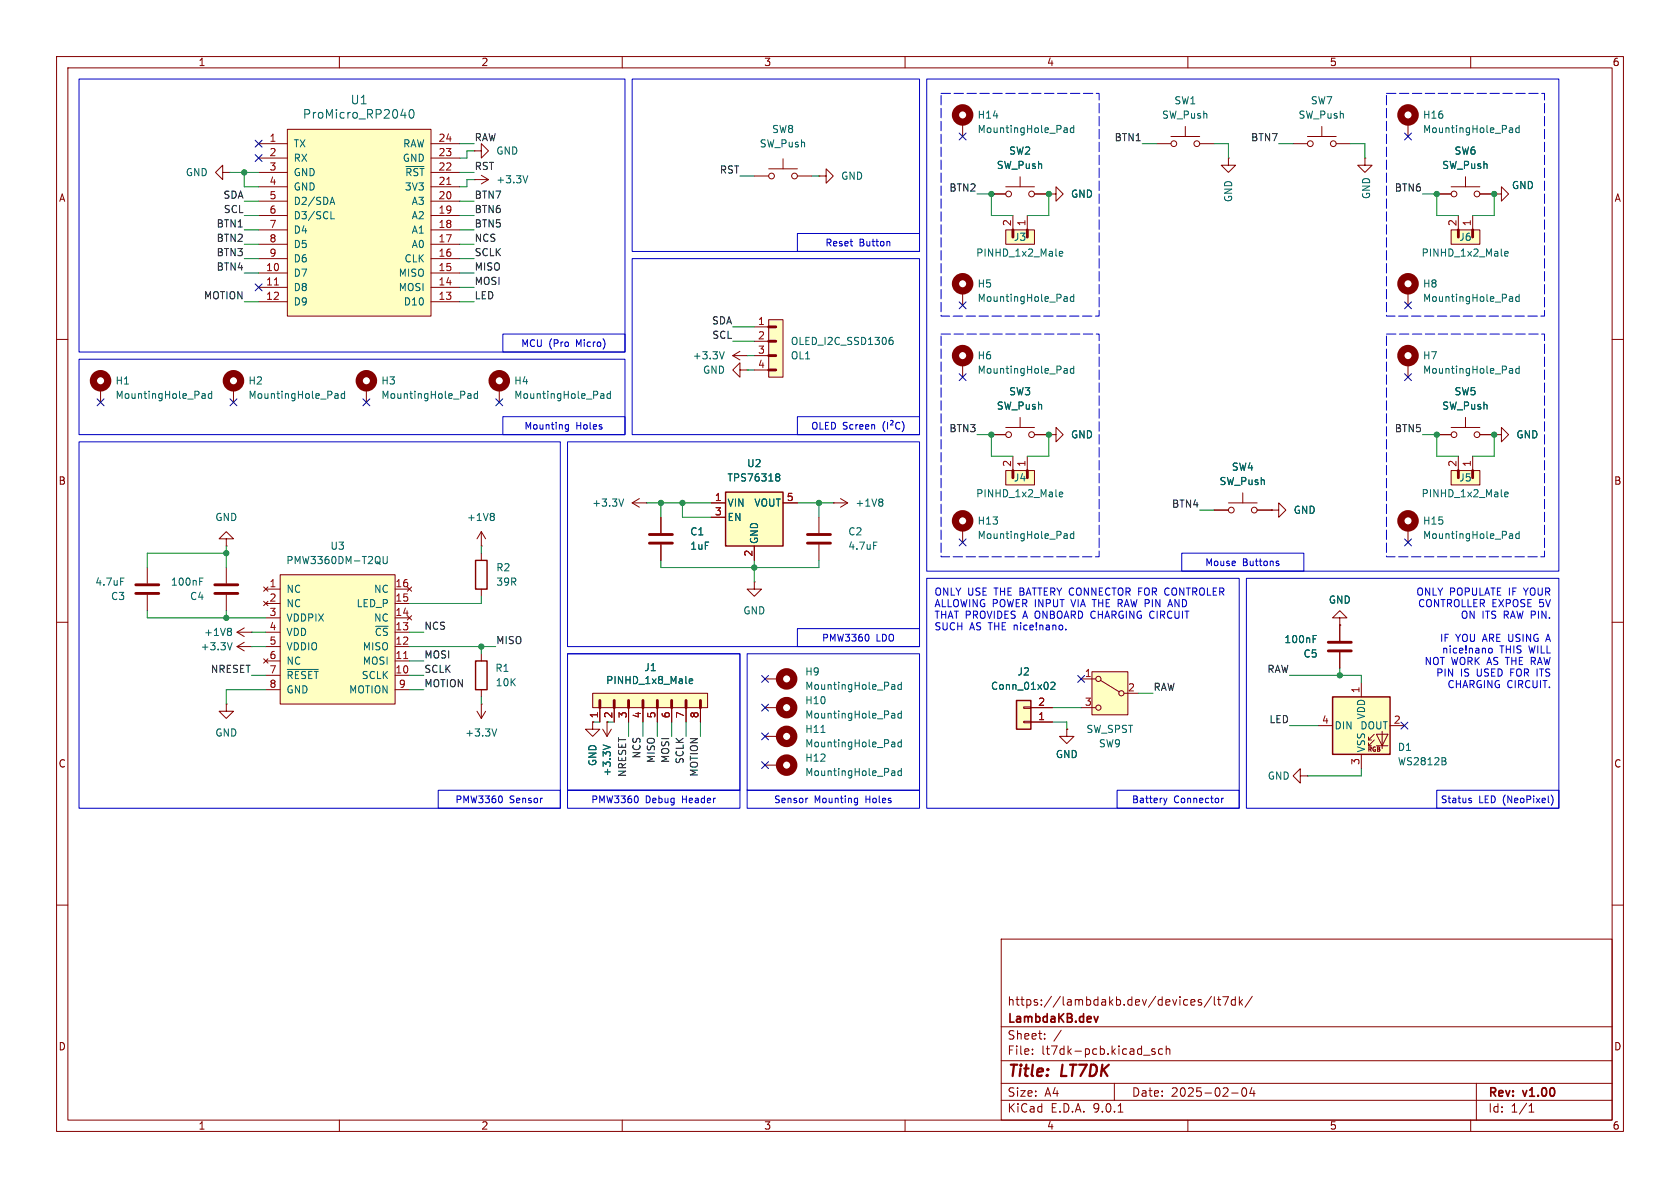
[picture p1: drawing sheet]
<svg xmlns="http://www.w3.org/2000/svg" width="297mm" height="210mm" viewBox="0 0 297 210" stroke-linecap="round" stroke-linejoin="round" font-family="sans-serif">
<g fill="none" stroke="#840000" stroke-width=".18">
<path d="M10 10h277v190h-277zM12 12h273v186h-273zM60 10v2M110 10v2M160 10v2M210 10v2M260 10v2M170.2 51.4v2.6M10 60h2M17.8 68.6v2.5M41.3 68.6v2.5M64.8 68.6v2.5"/>
<path d="M285 60h2M116.8 91.4v2.8M116.8 96.3v2.8M10 110h2M285 110h2M10 160h2M177 166h108v32h-108zM212.4 176.8l-.4-.1-.2 .2 .1 .2 .5 .2v.3h-.6M214.2 176.1l-1.3 2M214.7 176.2v1.3l.2 .2M215.2 176.7h.6M215.5 176.2v1.3l.3 .2"/>
<path d="M216.2 176.2h1l-.7 1.5M218.4 176.8l-.4-.1-.3 .3v.4l.1 .2h.6M218.4 176.2v1.5M219.1 176.2v1.5M219.2 177.1l.5 .6M219.7 176.7l-.6 .6M221.4 176.1l-1.3 2M285 160h2M60 198v2M110 198v2M160 198v2M177 194.5h108"/>
<path d="M177 191.5h108M177 187.5h108M177 181.5h108M182.5 186.3v.1M182.5 185.5v.1M184.7 183.6v.1M184.7 182.8v.1M187.6 182.1l-1.3 2M197 191.5v3M197.7 196.6h.8M202.2 186.5h1.1M204.2 185.5l-.4-.1-.2 .2 .1 .2 .5 .2v.3h-.6"/>
<path d="M205.5 185.5l-.4-.1-.3 .3v.4l.2 .2h.5M206.2 185.5l.2-.1 .3 .1 .1 .9M206.2 184.9v1.5M210 198v2M217.7 193.2h1.2M219.7 192.4l.2-.1a.81 .81 0 0 1 .6 .6 .81 .81 0 0 1-.3 .8l-.2 .1a.81 .81 0 0 1-.3-1.4zM221.3 192.2l-.3 1.1h.9M221.7 192.8v1M260 198v2M261 191.5v6.5M270.3 196.6h.9M270.3 195.5l.4-.4v1.5"/>
</g>
<path d="M194.1 179.7l-.3 1" fill="none" stroke="#840000" stroke-width=".3"/>
<path d="M114.8 96h4.1M114.8 94.5h4.1" fill="none" stroke="#840000" stroke-width=".51"/>
<g fill="none" stroke="#840000" stroke-width="1.3">
<circle cx="170.2" cy="50.2" r="1.27"/>
<circle cx="17.8" cy="67.3" r="1.27"/>
<circle cx="41.3" cy="67.3" r="1.27"/>
<circle cx="64.8" cy="67.3" r="1.27"/>
</g>
<g fill="none" stroke="#006464" stroke-width=".18">
<path d="M188.3 52.4l.3 .1 .1 .8M188.7 53.2l-.4 .1M188.7 52.7l-.4 .1M189.8 52.5l-.3-.1-.3 .3 .1 .5h.5M189.8 52v1.3M35.9 69.6h.3l.1 .8M36.3 70.4h-.4M36.3 69.9h-.4M37.4 69.6h-.3l-.3 .2 .1 .6h.5M37.4 69.2v1.2M59.3 69.6h.4l.1 .8M59.8 70.4h-.5"/>
<path d="M59.8 69.9h-.5M60.9 69.6h-.3l-.3 .2 .1 .6h.5M60.9 69.2v1.2M82.8 69.6h.4l.1 .8M83.3 70.4h-.5M83.3 69.9h-.5M84.4 69.6h-.3l-.3 .2 .1 .6h.5M84.4 69.2v1.2"/>
</g>
<path d="M177.8 40.6h5.1v2.6h-5.1z" fill="#ffffc2"/>
<g fill="none" stroke="#840000" stroke-width=".18">
<path d="M39.4 30.5v-1.3l-1.3 1.3 1.3 1.3v-1.3h1.2M40.6 30.5h.1M170.2 21.6v2.5M175.3 34.3h2.5M177.8 33h5.1M179.1 38.1v2.5M180.3 31.2v1.8M181.6 38.1v2.5M182.9 34.3h2.5M185.4 34.3h1.3v-1.3l1.3 1.3-1.3 1.3v-1.3M185.4 34.3h.1M177.8 40.6h5.1v2.6h-5.1z"/>
<path d="M88.3 68.6v2.5M170.2 64.1v2.6M175.3 76.8h2.5M177.8 75.6h5.1M180.3 73.8v1.8M182.9 76.8h2.5M185.4 76.8h1.3v-1.2l1.3 1.2-1.3 1.3v-1.3M185.4 76.8h.1M85.1 96.5h.1M85.1 94l-.8 1.3M85.1 94l.8 1.3M85.1 94v2.5"/>
<path d="M111.8 88.9l1.2 .8M111.8 88.9h2.5M113 88.1l-1.2 .8M114.3 88.9h.1M133.3 102.9v1.2h1.3l-1.3 1.3-1.2-1.3h1.2M133.3 102.9h.1"/>
<circle cx="178.3" cy="34.3" r=".51"/>
<circle cx="182.4" cy="34.3" r=".51"/>
<circle cx="178.3" cy="76.8" r=".51"/>
<circle cx="182.4" cy="76.8" r=".51"/>
</g>
<path d="M179.1 40.6v1.3M181.6 40.6v1.3" fill="none" stroke="#840000" stroke-width=".3"/>
<path d="M179.1 40.6v1.3M181.6 40.6v1.3" fill="none" stroke="#840000" stroke-width=".5"/>
<g fill="none" stroke="#006464" stroke-width=".18">
<path d="M188.3 22.6h.2l.2 .2v.6M188.7 23.4h-.4M188.7 22.9l-.4 .1M189.8 22.7l-.3-.1-.3 .2 .1 .6h.5M189.8 22.2v1.2M187.3 44.9l.6-.2-.1-.2-.3-.1-.2 .2v.6h.5M106.3 69.6h.4l.1 .8M106.8 70.4h-.5M106.8 69.9h-.5M107.9 69.6h-.4l-.2 .2 .1 .6h.5M107.9 69.2v1.2M188.3 65.1l.3 .1 .1 .8"/>
<path d="M188.7 65.9l-.4 .1M188.7 65.4l-.4 .1M189.8 64.7v1.3M189.8 65.2l-.3-.1-.3 .3 .1 .5h.5M87.1 90.7l.3 .3-.3 .3 .3 .2v.3l-.3 .2M110.3 88.2l-.5 1.3"/>
</g>
<g fill="none" stroke="#840000" stroke-width="1.3">
<circle cx="170.2" cy="20.3" r="1.27"/>
<circle cx="88.3" cy="67.3" r="1.27"/>
<circle cx="170.2" cy="62.9" r="1.27"/>
</g>
<path d="M50.8 22.9h25.4v33h-25.4z" fill="#ffffc2"/>
<g fill="none" stroke="#840000" stroke-width=".18">
<path d="M45.7 25.4h5.1M45.7 27.9h5.1M45.7 30.5h5.1M45.7 33h5.1M45.7 35.6h5.1M45.7 38.1h5.1M50.8 22.9h25.4v33h-25.4zM76.2 25.4h5.1M76.2 27.9h5.1M76.2 30.5h5.1M76.2 33h5.1M76.2 35.6h5.1"/>
<path d="M76.2 38.1h5.1M83.8 31.8h.1M83.8 26.7h1.3v-1.3l1.3 1.3-1.3 1.2v-1.2M83.8 26.7h.1M83.8 31.8h2.6M85.1 31l1.3 .8M86.4 31.8l-1.3 .7M45.7 40.6h5.1M45.7 43.2h5.1M45.7 45.7h5.1M45.7 48.3h5.1M45.7 50.8h5.1"/>
<path d="M45.7 53.3h5.1M76.2 40.6h5.1M76.2 43.2h5.1M76.2 45.7h5.1M76.2 48.3h5.1M76.2 50.8h5.1M76.2 53.3h5.1M129.5 62.9l1.3 .7M129.5 62.9h2.6M130.8 62.1l-1.3 .8M132.1 62.9h.1M85.1 97.8v1.3"/>
<path d="M85.1 104.1v1.3M135.3 135.3h2.5"/>
</g>
<g fill="none" stroke="#006464" stroke-width=".18">
<path d="M71.6 19.9v1M72.5 19.4h.2a.83 .83 0 0 1 .6 .6 .83 .83 0 0 1-.3 .8l-.2 .1a.83 .83 0 0 1-.6-.6 .83 .83 0 0 1 .3-.9zM58.4 35.8h.7M58.5 38.7h.6M58.7 34.9l.5 1.2M70.9 20.4h.9M71.8 29.4h3.2M93.3 31.1l-.4 1.2M128 62.2l-.4 1.2M157.8 136.3h.3l.1 .8M158.2 137l-.4 .1M158.2 136.6h-.4"/>
<path d="M159.3 136.3h-.3l-.3 .2 .2 .5h.4M159.3 135.8v1.3"/>
</g>
<path d="M79 32.6h.7M48.5 50.4h.7" fill="none" stroke="#a90000" stroke-width=".18"/>
<path d="M84.1 99.1h2v5h-2z" fill="none" stroke="#840000" stroke-width=".25"/>
<circle cx="139.1" cy="135.3" r="1.27" fill="none" stroke="#840000" stroke-width="1.3"/>
<path d="M135.9 56.5h2.5v10.2h-2.5z" fill="#ffffc2"/>
<path d="M217.2 27.9v1.3h1.2l-1.2 1.3-1.3-1.3h1.3M217.2 27.9h.1M133.3 57.8h2.6M135.9 56.5h2.5v10.2h-2.5zM133.3 60.3h2.6M133.3 62.9h2.6M133.3 65.4h2.6" fill="none" stroke="#840000" stroke-width=".18"/>
<path d="M135.9 57.8h1.3M135.9 60.3h1.3M135.9 62.9h1.3M135.9 65.4h1.3" fill="none" stroke="#840000" stroke-width=".3"/>
<path d="M135.9 57.8h1.3M135.9 60.3h1.3M135.9 62.9h1.3M135.9 65.4h1.3" fill="none" stroke="#840000" stroke-width=".5"/>
<path d="M157.8 59.6l-.5 .2M157.3 60.2l.4-.1 .2 .3-.1 .4h-.5" fill="none" stroke="#006464" stroke-width=".18"/>
<path d="M179.7 123.8h2.5v5.1h-2.5z" fill="#ffffc2"/>
<path d="M179.7 123.8h2.5v5.1h-2.5z" fill="none" stroke="#840000" stroke-width=".25"/>
<path d="M181 127.5h1.2v.3h-1.2zM181 125h1.2v.2h-1.2zM182.2 127.6h3.9M182.2 125.1h3.9" fill="none" stroke="#840000" stroke-width=".18"/>
<path d="M185.8 120.7l.5-.1 .2 .4-.8 .9h.8" fill="none" stroke="#006464" stroke-width=".18"/>
<path d="M193 118.7h6.4v7.7h-6.4z" fill="#ffffc2"/>
<g fill="none" stroke="#840000" stroke-width=".18">
<path d="M204.5 25.4h2.5M207 24.1h5.1M209.5 22.4v1.7M212.1 25.4h2.5M228.6 25.4h2.5M231.1 24.1h5.1M233.7 22.4v1.7M236.2 25.4h2.6M170.2 93.3v2.6M193 118.7h6.4v7.7h-6.4zM188.6 128.9v1.3h1.3l-1.3 1.2-1.3-1.2h1.3M188.6 128.9h.1"/>
<path d="M191.1 120h2.6M191.1 125.1h2.6M194.6 120.3l3.3 2M198.8 122.6h2.5"/>
<circle cx="207.5" cy="25.4" r=".51"/>
<circle cx="211.6" cy="25.4" r=".51"/>
<circle cx="231.6" cy="25.4" r=".51"/>
<circle cx="235.7" cy="25.4" r=".51"/>
<circle cx="194.2" cy="125.1" r=".46"/>
<circle cx="194.2" cy="120" r=".46"/>
<circle cx="198.2" cy="122.6" r=".46"/>
</g>
<circle cx="170.2" cy="92.1" r="1.27" fill="none" stroke="#840000" stroke-width="1.3"/>
<path d="M188.3 94.3l.3 .1 .1 .8M188.7 95.1l-.4 .1M188.7 94.7h-.4M189.8 94.4l-.3-.1-.3 .3 .1 .5h.5M189.8 93.9v1.3" fill="none" stroke="#006464" stroke-width=".18"/>
<path d="M177.8 83.2h5.1v2.5h-5.1z" fill="#ffffc2"/>
<g fill="none" stroke="#840000" stroke-width=".18">
<path d="M241.3 27.9v1.3h1.3l-1.3 1.3-1.3-1.3h1.3M241.3 27.9h.1M248.9 21.6v2.5M254 34.3h2.5M256.5 33h5.1M259.1 31.2v1.8M261.6 34.3h2.6M248.9 51.4v2.6M130.8 65.4v1.3l-1.3-1.3 1.3-1.3v1.3h1.3M132.1 65.4h.1M40 95.3h-1.3l1.3-1.3 1.3 1.3h-1.3v1.2M40 96.5h.1"/>
<path d="M177.8 83.2h5.1v2.5h-5.1zM179.1 80.6v2.6M181.6 80.6v2.6"/>
<circle cx="257" cy="34.3" r=".51"/>
<circle cx="261.1" cy="34.3" r=".51"/>
</g>
<path d="M179.1 83.2v1.3M181.6 83.2v1.3" fill="none" stroke="#840000" stroke-width=".3"/>
<path d="M179.1 83.2v1.3M181.6 83.2v1.3" fill="none" stroke="#840000" stroke-width=".5"/>
<path d="M267 22.6h.2l.2 .2v.6M267.4 23.4h-.4M267.4 22.9l-.4 .1M268.6 22.7l-.4-.1-.2 .2 .1 .6h.5M268.6 22.2v1.2M267 52.4l.4 .1v.8M267.4 53.2l-.4 .1M267.4 52.7l-.4 .1M268.6 52v1.3M268.6 52.5l-.4-.1-.2 .3 .1 .5h.5M187.3 87.4l.6-.1-.1-.3h-.3l-.2 .2v.6h.5" fill="none" stroke="#006464" stroke-width=".18"/>
<g fill="none" stroke="#840000" stroke-width="1.3">
<circle cx="248.9" cy="20.3" r="1.27"/>
<circle cx="248.9" cy="50.2" r="1.27"/>
</g>
<path d="M256.5 40.6h5.1v2.6h-5.1z" fill="#ffffc2"/>
<path d="M257.8 38.1v2.5M260.3 38.1v2.5M264.2 34.3h1.2v-1.3l1.3 1.3-1.3 1.3v-1.3M264.2 34.3h.1M256.5 40.6h5.1v2.6h-5.1z" fill="none" stroke="#840000" stroke-width=".18"/>
<path d="M257.8 40.6v1.3M260.3 40.6v1.3" fill="none" stroke="#840000" stroke-width=".3"/>
<path d="M257.8 40.6v1.3M260.3 40.6v1.3" fill="none" stroke="#840000" stroke-width=".5"/>
<path d="M266 44.9l.6-.2v-.2l-.4-.1-.2 .2 .1 .6h.5" fill="none" stroke="#006464" stroke-width=".18"/>
<path d="M128.3 87h10.1v9.5h-10.1z" fill="#ffffc2"/>
<path d="M128.3 87h10.1v9.5h-10.1z" fill="none" stroke="#840000" stroke-width=".25"/>
<g fill="none" stroke="#840000" stroke-width=".18">
<path d="M248.9 64.1v2.6M254 76.8h2.5M256.5 75.6h5.1M259.1 73.8v1.8M261.6 76.8h2.6M264.2 76.8h1.2v-1.2l1.3 1.2-1.3 1.3v-1.3M264.2 76.8h.1M125.7 88.9h2.6M125.7 91.4h2.6M133.3 96.5v2.6M138.4 88.9h2.6M144.8 91.4v2.8"/>
<path d="M144.8 96.3v2.8M147.3 88.9h.1M147.3 88.9h2.6M148.6 88.1l1.3 .8M149.9 88.9l-1.3 .8M214.6 90.2h2.6M217.2 88.9h5M219.7 87.1v1.8M222.2 90.2h2.6M236.9 109.2h1.2l-1.2-1.2-1.3 1.2h1.3v1.3M236.9 110.5h.1M106.6 128.9l.7 1.3"/>
<path d="M107.3 127.6v2.6M108.1 128.9l-.8 1.3M229.9 137.2v-1.3l-1.3 1.3 1.3 1.2v-1.2h1.2M231.1 137.2h.1"/>
<circle cx="257" cy="76.8" r=".51"/>
<circle cx="261.1" cy="76.8" r=".51"/>
<circle cx="217.7" cy="90.2" r=".51"/>
<circle cx="221.7" cy="90.2" r=".51"/>
</g>
<path d="M267 65.1l.4 .1v.8M267.4 65.9l-.4 .1M267.4 65.4l-.4 .1M268.6 65.2l-.4-.1-.2 .3 .1 .5h.5M268.6 64.7v1.3M137.4 83.8h.2l.3 .2-.3 .3M137.4 84.3h.2M137.6 84.3l.3 .3v.2l-.2 .2h-.3M154.4 95.8h.7M155.8 88.2l.3 .3-.3 .3 .3 .2v.2l-.3 .3M106.6 131.7l1.3 .4" fill="none" stroke="#006464" stroke-width=".18"/>
<path d="M142.7 96h4.1M142.7 94.5h4.1" fill="none" stroke="#840000" stroke-width=".51"/>
<circle cx="248.9" cy="62.9" r="1.27" fill="none" stroke="#840000" stroke-width="1.3"/>
<path d="M256.5 83.2h5.1v2.5h-5.1z" fill="#ffffc2"/>
<path d="M256.5 83.2h5.1v2.5h-5.1zM257.8 80.6v2.6M260.3 80.6v2.6M104.8 127.6v1.3h-1.3l1.3 1.3 1.2-1.3h-1.2M104.8 127.6h.1" fill="none" stroke="#840000" stroke-width=".18"/>
<path d="M257.8 83.2v1.3M260.3 83.2v1.3" fill="none" stroke="#840000" stroke-width=".3"/>
<path d="M257.8 83.2v1.3M260.3 83.2v1.3" fill="none" stroke="#840000" stroke-width=".5"/>
<path d="M266 87.4l.6-.1v-.3h-.4l-.2 .2 .1 .6h.5" fill="none" stroke="#006464" stroke-width=".18"/>
<path d="M104.8 122.6h20.3v2.5h-20.3z" fill="#ffffc2"/>
<g fill="none" stroke="#840000" stroke-width=".18">
<path d="M133.3 31.1h2.6M135.9 29.8h5.1M138.4 28.1v1.7M141 31.1h2.5M144.8 31.1h1.2v-1.3l1.3 1.3-1.3 1.3v-1.3M144.8 31.1h.1M224.8 90.2h1.3v-1.3l1.2 1.3-1.2 1.2v-1.2M224.8 90.2h.1M248.9 93.3v2.6M26 100.3v2.8M26 105.2v2.8M40 100.3v2.8"/>
<path d="M40 105.2v2.8M104.8 122.6h20.3v2.5h-20.3zM106 125.1v2.5M108.6 125.1v2.5M111.1 125.1v2.5M113.7 125.1v2.5M116.2 125.1v2.5M118.7 125.1v2.5M121.3 125.1v2.5M123.8 125.1v2.5"/>
<circle cx="136.4" cy="31.1" r=".51"/>
<circle cx="140.5" cy="31.1" r=".51"/>
</g>
<path d="M106 123.8v1.3M108.6 123.8v1.3M111.1 123.8v1.3M113.7 123.8v1.3M116.2 123.8v1.3M118.7 123.8v1.3M121.3 123.8v1.3M123.8 123.8v1.3" fill="none" stroke="#840000" stroke-width=".3"/>
<path d="M106 123.8v1.3M108.6 123.8v1.3M111.1 123.8v1.3M113.7 123.8v1.3M116.2 123.8v1.3M118.7 123.8v1.3M121.3 123.8v1.3M123.8 123.8v1.3" fill="none" stroke="#840000" stroke-width=".5"/>
<path d="M267 94.3l.4 .1v.8M267.4 95.1l-.4 .1M267.4 94.7h-.4M268.6 94.4l-.4-.1-.2 .3 .1 .5h.5M268.6 93.9v1.3M21.3 102.2h.6M35.3 102.8h.4M35.3 102.2h.6M121.9 120.4l.6-.1-.1-.2-.4-.1-.1 .2v.6h.5" fill="none" stroke="#006464" stroke-width=".18"/>
<circle cx="248.9" cy="92.1" r="1.27" fill="none" stroke="#840000" stroke-width="1.3"/>
<path d="M24 103.4h4.1M24 104.9h4.1M38 103.4h4M38 104.9h4" fill="none" stroke="#840000" stroke-width=".51"/>
<path d="M235.6 123.2h10.1v10.2h-10.1z" fill="#ffffc2"/>
<g fill="none" stroke="#840000" stroke-width=".18">
<path d="M41.9 114.3l1.3 .8M41.9 114.3h2.5M41.9 111.8l1.3 .7M41.9 111.8h2.5M43.2 113.5l-1.3 .8M43.2 111l-1.3 .8M44.4 114.3h.1M44.4 111.8h.1M236.9 110.5v2.8M236.9 115.3v2.8M40 124.5v1.2h1.3l-1.3 1.3-1.3-1.3h1.3M40 124.5h.1"/>
<path d="M84.3 125.7l.8 1.3M85.1 124.5h.1M85.1 124.5v2.5M85.9 125.7l-.8 1.3M135.3 120h2.5M135.3 130.2h2.5M135.3 125.1h2.5M233 128.3h2.6M240.7 120.7v2.5M240.7 133.4v2.5M241.9 130.8h.5M241.9 131.8h.5"/>
<path d="M243 129.8l-1.1 1v-.5M243 130.8l-1.1 1v-.5M243.3 129.8h2.1l-1.1 2zM243.3 131.8h2.1M244.3 129.3v3M245.7 128.3h2.6"/>
</g>
<path d="M235.6 123.2h10.1v10.2h-10.1z" fill="none" stroke="#840000" stroke-width=".25"/>
<g fill="none" stroke="#006464" stroke-width=".18">
<path d="M40.7 111.1l.2 .2-.2 .3 .2 .3v.2l-.2 .2M41 113.6l-.4 1.3M232.1 112.9h.5M232.1 112.3h.7M87.8 128.8l-.4 1.3M145.1 129.5h.8M157.8 121l.3 .1 .1 .8M157.8 126.1l.3 .1 .1 .7M157.8 131.2h.3l.1 .8M158.2 121.8l-.4 .1M158.2 121.3l-.4 .1M158.2 132h-.4"/>
<path d="M158.2 131.5h-.4M158.2 126.9h-.4M158.2 126.4l-.4 .1M159.3 121.1l-.3-.1-.3 .3 .2 .5h.4M159.3 120.6v1.3M159.3 125.7v1.2M159.3 130.8v1.2M159.3 126.2l-.3-.1-.3 .2 .2 .6h.4M159.3 131.2h-.3l-.3 .2 .2 .6h.4M255.5 134.6l.2 .2-.2 .3M255.5 134.1v.3"/>
</g>
<g fill="none" stroke="#840000" stroke-width="1.3">
<circle cx="139.1" cy="125.1" r="1.27"/>
<circle cx="139.1" cy="120" r="1.27"/>
<circle cx="139.1" cy="130.2" r="1.27"/>
</g>
<path d="M234.8 113.5h4.1M234.8 115.1h4.1" fill="none" stroke="#840000" stroke-width=".51"/>
<path d="M49.5 101.6h20.3v22.9h-20.3z" fill="#ffffc2"/>
<g fill="none" stroke="#840000" stroke-width=".18">
<path d="M175.3 34.3h2.5M182.9 34.3h2.5M185.4 34.3h.1M254 34.3h2.5M261.6 34.3h2.6M264.2 34.3h.1M175.3 76.8h2.5M182.9 76.8h2.5M185.4 76.8h.1M254 76.8h2.5M261.6 76.8h2.6M264.2 76.8h.1"/>
<path d="M116.8 91.4v2.8M116.8 96.3v2.8M125.7 88.9h2.6M125.7 91.4h2.6M133.3 96.5v2.6M138.4 88.9h2.6M214.6 90.2h2.6M222.2 90.2h2.6M224.8 90.2h.1M46.6 103.8l.8 .7M46.6 106.3l.8 .8M46.6 116.5l.8 .7"/>
<path d="M47 104.1h2.5M47 106.7h2.5M47 109.2h2.5M47 111.8h2.5M47 114.3h2.5M47 116.8h2.5M47 119.4h2.5M47.4 103.8l-.8 .7M47.4 106.3l-.8 .8M47.4 116.5l-.8 .7M49.5 101.6h20.3v22.9h-20.3zM69.8 104.1h2.6"/>
<path d="M69.8 106.7h2.6M69.8 109.2h2.6M69.8 111.8h2.6M69.8 114.3h2.6M69.8 116.8h2.6M69.8 119.4h2.6M72 103.8l.8 .7M72 108.8l.8 .8M72.8 103.8l-.8 .7M72.8 108.8l-.8 .8M85.1 115.6v1.2M236.9 110.5h.1"/>
<path d="M236.9 110.5v2.8M236.9 115.3v2.8M47 121.9h2.5M69.8 121.9h2.6M85.1 121.9v1.3M104.8 127.6h.1M106 125.1v2.5M108.6 125.1v2.5M111.1 125.1v2.5M113.7 125.1v2.5M116.2 125.1v2.5M118.7 125.1v2.5"/>
<path d="M121.3 125.1v2.5M123.8 125.1v2.5M182.2 127.6h3.9M182.2 125.1h3.9M188.6 128.9h.1"/>
</g>
<path d="M67.7 98.4v1l.3 .2h.3l.2-.2v-1M137.4 83.8h.2l.3 .2-.3 .3M137.4 84.3h.2M137.6 84.3l.3 .3v.2l-.2 .2h-.3M50.8 118.3h5.5M232.1 112.9h.5M232.1 112.3h.7M106.6 131.7l1.3 .4M121.9 120.4l.6-.1-.1-.2-.4-.1-.1 .2v.6h.5M185.8 120.7l.5-.1 .2 .4-.8 .9h.8" fill="none" stroke="#006464" stroke-width=".18"/>
<path d="M71.4 116.4h.7" fill="none" stroke="#a90000" stroke-width=".18"/>
<path d="M84.1 116.8h2v5.1h-2z" fill="none" stroke="#840000" stroke-width=".25"/>
<g fill="none" stroke="#009600" stroke-width=".18">
<path d="M40.6 30.5h5.1M43.2 30.5v2.5h2.5M43.2 35.6h2.5M43.2 38.1h2.5M81.3 35.6h2.5M81.3 38.1h2.5M81.3 30.5h2.5M81.3 25.4h2.5M83.8 26.7h-1.3v1.2h-1.2M83.8 31.8h-1.3v1.2h-1.2M130.8 31.1h2.5M143.5 31.1h1.3"/>
<path d="M172.7 34.3h2.6v3.8h3.8M185.4 34.3v3.8h-3.8M201.9 25.4h2.6M214.6 25.4h2.6v2.5M226.1 25.4h2.5M238.8 25.4h2.5v2.5M251.5 34.3h2.5v3.8h3.8M264.2 34.3v3.8h-3.9M43.2 43.2h2.5M43.2 40.6h2.5M43.2 45.7h2.5M43.2 48.3h2.5"/>
<path d="M43.2 53.3h2.5M81.3 50.8h2.5M81.3 43.2h2.5M81.3 40.6h2.5M81.3 45.7h2.5M81.3 48.3h2.5M81.3 53.3h2.5M129.5 57.8h3.8M129.5 60.3h3.8M132.1 62.9h1.2M132.1 65.4h1.2M172.7 76.8h2.6v3.8h3.8"/>
<path d="M185.4 76.8v3.8h-3.8M251.5 76.8h2.5v3.8h3.8M264.2 76.8v3.8h-3.9M40 96.5v3.8M40 97.8h-14v2.5M85.1 96.5v1.3M114.3 88.9h11.4M116.8 88.9v2.5M116.8 99.1v1.2h28v-1.2M120.6 88.9v2.5h5.1M133.3 99.1v3.8M141 88.9h6.3"/>
<path d="M144.8 88.9v2.5M212.1 90.2h2.5M26 108v1.2h21M40 108v1.2M44.4 119.4h2.6M44.4 114.3h2.6M44.4 111.8h2.6M72.4 119.4h2.5M72.4 114.3h15.2M72.4 111.8h2.5M72.4 116.8h2.5M85.1 105.4v1.3h-12.7"/>
<path d="M85.1 114.3v1.3M228 119.4h12.7v1.3M236.9 118.1v1.3M47 121.9h-7v2.6M72.4 121.9h2.5M85.1 123.2v1.3M104.8 127.6h1.2M111.1 127.6v2.6M113.7 127.6v2.6M116.2 127.6v2.6M118.7 127.6v2.6M121.3 127.6v2.6"/>
<path d="M123.8 127.6v2.6M186.1 127.6h2.5v1.3M186.1 125.1h5M201.3 122.6h2.5M228 128.3h5M240.7 135.9v1.3h-9.6"/>
</g>
<g fill="none" stroke="#000084" stroke-width=".18">
<path d="M45.1 24.8l1.2 1.2M45.1 27.3l1.2 1.2M46.3 24.8l-1.2 1.2M46.3 27.3l-1.2 1.2M169.6 23.5l1.2 1.2M170.8 23.5l-1.2 1.2M248.3 23.5l1.2 1.2M249.5 23.5l-1.2 1.2M45.1 50.2l1.2 1.2M46.3 50.2l-1.2 1.2M169.6 53.4l1.2 1.2M170.8 53.4l-1.2 1.2"/>
<path d="M248.3 53.4l1.2 1.2M249.5 53.4l-1.2 1.2M17.2 70.5l1.2 1.2M18.4 70.5l-1.2 1.2M40.7 70.5l1.2 1.2M41.9 70.5l-1.2 1.2M64.2 70.5l1.2 1.2M65.4 70.5l-1.2 1.2M87.7 70.5l1.2 1.2M88.9 70.5l-1.2 1.2M169.6 66.1l1.2 1.2M170.8 66.1l-1.2 1.2"/>
<path d="M248.3 66.1l1.2 1.2M249.5 66.1l-1.2 1.2M169.6 95.3l1.2 1.2M170.8 95.3l-1.2 1.2M248.3 95.3l1.2 1.2M249.5 95.3l-1.2 1.2M134.6 119.4l1.3 1.2M135.9 119.4l-1.3 1.2M190.5 119.4l1.2 1.2M191.7 119.4l-1.2 1.2M134.6 129.6l1.3 1.2M134.6 124.5l1.3 1.2"/>
<path d="M134.6 134.6l1.3 1.3M135.9 129.6l-1.3 1.2M135.9 124.5l-1.3 1.2M135.9 134.6l-1.3 1.3M247.7 127.7l1.2 1.2M248.9 127.7l-1.2 1.2"/>
</g>
<g fill="none" stroke="#0000c2" stroke-width=".18">
<path d="M14 14h96.5v48.2h-96.5zM111.8 14h50.8v30.5h-50.8zM163.8 14h111.8v87h-111.8zM88.9 59.1h21.6v3.1h-21.6zM111.8 45.7h50.8v31.1h-50.8zM141 41.3h21.6v3.2h-21.6zM157.1 42.7l.2 .1v.7M14 78.1h85.1v64.8h-85.1zM14 63.5h96.5v13.3h-96.5zM88.9 73.7h21.6v3.1h-21.6zM99.9 75.6l.3 .3 .3-.1M100.3 78.1h62.3v36.2h-62.3z"/>
<path d="M100.5 75.1v.9l-.2 .3-.3-.1M100.5 75.1h-.3l-.3 .2M141 73.7h21.6v3.1h-21.6zM156.5 74.5a1.38 1.38 0 0 0 0 1.8M156.9 74.7v1.2M157.4 74.4l.3-.1 .2 .2-.5 .6h.5M159.1 74.8a.57 .57 0 0 0-.8 .4 .57 .57 0 0 0 .6 .7l.2-.2M159.5 74.5a1.38 1.38 0 0 1 0 1.8M208.9 97.8h21.6v3.2h-21.6zM225.8 99.6h.3v.2l-.2 .2h-.2M225.8 99.2h.3M100.3 115.6h30.5v24.1h-30.5z"/>
<path d="M132.1 115.6h30.5v24.1h-30.5zM141 111.1h21.6v3.2h-21.6zM153.5 112.2l.1 .4-.1 .6M163.8 102.2h55.3v40.7h-55.3zM188.4 111.2v.1M206.4 107.3l.5-1.3 .4 1.3M206.6 106.9h.6M220.3 102.2h55.3v40.7h-55.3zM263.2 114.7l.2-.1 .4 .1v.5l-.1 .2h-.3l-.2-.1zM77.5 139.7h21.6v3.2h-21.6zM100.3 139.7h30.5v3.2h-30.5zM132.1 139.7h30.5v3.2h-30.5z"/>
<path d="M197.5 139.7h21.6v3.2h-21.6zM254 139.7h21.6v3.2h-21.6zM88.7 140.8l.1 .4-.1 .6M112.7 140.8l.1 .4-.1 .6M142.8 141.1l-.2 .1M151.3 141.1l.3 .1M151.6 141.8l-.3 .1M151.6 141.1v1l-.1 .1-.3 .1M205.7 141.1l.3 .8M206 141.9l-.1 .3M206.3 141.1l-.3 .8M216 141.1v.8"/>
<path d="M216.3 141.1l-.3 .2M259.8 141.1l.3 .1M259.8 141.5l.3 .1 .1 .1-.2 .2h-.2M274.2 140.5a1.38 1.38 0 0 1 0 1.9"/>
</g>
<path d="M166.4 16.5h27.9v39.4h-27.9zM245.1 16.5h27.9v39.4h-27.9zM166.4 59.1h27.9v39.3h-27.9zM245.1 59.1h27.9v39.3h-27.9z" fill="none" stroke="#0000c2" stroke-width=".18" stroke-dasharray="1.7 .6"/>
<g fill="#009600" stroke="#009600" stroke-width=".18">
<circle cx="264.2" cy="76.8" r=".46"/>
<circle cx="236.9" cy="119.4" r=".46"/>
<circle cx="254" cy="76.8" r=".46"/>
<circle cx="116.8" cy="88.9" r=".46"/>
<circle cx="120.6" cy="88.9" r=".46"/>
<circle cx="175.3" cy="76.8" r=".46"/>
<circle cx="185.4" cy="76.8" r=".46"/>
<circle cx="185.4" cy="34.3" r=".46"/>
<circle cx="175.3" cy="34.3" r=".46"/>
<circle cx="254" cy="34.3" r=".46"/>
<circle cx="264.2" cy="34.3" r=".46"/>
<circle cx="85.1" cy="114.3" r=".46"/>
<circle cx="43.2" cy="30.5" r=".46"/>
<circle cx="133.3" cy="100.3" r=".46"/>
<circle cx="144.8" cy="88.9" r=".46"/>
<circle cx="40" cy="109.2" r=".46"/>
<circle cx="40" cy="97.8" r=".46"/>
</g>
<g font-size="2.8" fill="#840000">
<text x="178" y="190.9">Title:</text>
<text x="187.7" y="190.9">LT7DK</text>
</g>
<g font-size="2.1" fill="#006464">
<text x="53.4" y="21.2">ProMicro_RP2040</text>
<text x="61.9" y="18.6">U1</text>
</g>
<g font-size="2.1" fill="#840000">
<text x="178" y="178">https://lambdakb.dev/devices/lt7dk/</text>
<text x="178" y="184">Sheet:</text>
<text x="178" y="181.2">LambdaKB.dev</text>
<text x="178" y="186.7">File:</text>
<text x="184.1" y="186.7">lt7dk-pcb.kicad_sch</text>
<text x="178" y="196.9">KiCad</text>
<text x="178" y="194.1">Size:</text>
<text x="184.7" y="194.1">A4</text>
<text x="185.7" y="196.9">E.D.A.</text>
<text x="193.3" y="196.9">9.0.1</text>
<text x="200" y="194.1">Date:</text>
<text x="207" y="194.1">2025-02-04</text>
<text x="263" y="194.3">Rev:</text>
<text x="263" y="196.9">Id:</text>
<text x="267.1" y="196.9">1/1</text>
<text x="269.4" y="194.3">v1.00</text>
</g>
<g font-size="1.8" fill="#840000">
<text x="35" y="11.9">1</text>
<text x="85" y="11.9">2</text>
<text x="135" y="11.9">3</text>
<text x="185" y="11.9">4</text>
<text x="235" y="11.9">5</text>
<text x="285" y="11.9">6</text>
<text x="10.3" y="35.9">A</text>
<text x="285.3" y="35.9">A</text>
<text x="10.3" y="85.9">B</text>
<text x="285.3" y="85.9">B</text>
<text x="10.3" y="135.9">C</text>
<text x="285.3" y="135.9">C</text>
<text x="10.3" y="185.9">D</text>
<text x="285.3" y="185.9">D</text>
<text x="35" y="199.9">1</text>
<text x="85" y="199.9">2</text>
<text x="135" y="199.9">3</text>
<text x="185" y="199.9">4</text>
<text x="235" y="199.9">5</text>
<text x="285" y="199.9">6</text>
</g>
<g font-size="1.8" fill="#006464">
<text x="136.4" y="23.7">SW8</text>
<text x="172.7" y="21.2">H14</text>
<text x="172.7" y="23.7">MountingHole_Pad</text>
<text x="205.3" y="21.2">SW_Push</text>
<text x="207.5" y="18.6">SW1</text>
<text x="229.5" y="21.2">SW_Push</text>
<text x="231.6" y="18.6">SW7</text>
<text x="251.5" y="21.2">H16</text>
<text x="251.5" y="23.7">MountingHole_Pad</text>
<text x="51.8" y="26.3">TX</text>
<text x="51.8" y="28.8">RX</text>
<text x="71.1" y="28.8">GND</text>
<text x="71.2" y="26.3">RAW</text>
<text x="87.6" y="27.5">GND</text>
<text x="134.2" y="26.3">SW_Push</text>
<text x="178.3" y="27.5">SW2</text>
<text x="257" y="27.5">SW6</text>
<text x="32.7" y="31.3">GND</text>
<text x="51.8" y="31.3">GND</text>
<text x="51.8" y="33.9">GND</text>
<text x="71.5" y="33.9">3V3</text>
<text x="71.5" y="31.3">~{RST}</text>
<text x="87.6" y="32.6">+3.3V</text>
<text x="148.6" y="32">GND</text>
<text x="176.1" y="30.1">SW_Push</text>
<text x="189.2" y="35.2">GND</text>
<text x="218" y="35.8" transform="rotate(-90 218 35.8)">GND</text>
<text x="242.4" y="35.3" transform="rotate(-90 242.4 35.3)">GND</text>
<text x="254.9" y="30.1">SW_Push</text>
<text x="267.2" y="33.6">GND</text>
<text x="51.8" y="36.4">D2/SDA</text>
<text x="51.8" y="39">D3/SCL</text>
<text x="51.8" y="41.5">D4</text>
<text x="72.7" y="36.4">A3</text>
<text x="72.7" y="39">A2</text>
<text x="72.7" y="41.5">A1</text>
<text x="51.8" y="44">D5</text>
<text x="51.8" y="46.6">D6</text>
<text x="71.4" y="46.6">CLK</text>
<text x="72.7" y="44">A0</text>
<text x="172.5" y="45.6">PINHD_1x2_Male</text>
<text x="179.1" y="42.8">J3</text>
<text x="251.2" y="45.6">PINHD_1x2_Male</text>
<text x="257.9" y="42.8">J6</text>
<text x="51.8" y="49.1">D7</text>
<text x="51.8" y="51.7">D8</text>
<text x="70.4" y="49.1">MISO</text>
<text x="70.4" y="51.7">MOSI</text>
<text x="172.7" y="51">H5</text>
<text x="172.7" y="53.6">MountingHole_Pad</text>
<text x="251.5" y="51">H8</text>
<text x="251.5" y="53.6">MountingHole_Pad</text>
<text x="51.8" y="54.2">D9</text>
<text x="71.3" y="54.2">D10</text>
<text x="122.4" y="63.7">+3.3V</text>
<text x="139.7" y="63.7">OL1</text>
<text x="139.7" y="61.2">OLED_I2C_SSD1306</text>
<text x="172.7" y="63.7">H6</text>
<text x="251.5" y="63.7">H7</text>
<text x="20.3" y="68.2">H1</text>
<text x="20.3" y="70.7">MountingHole_Pad</text>
<text x="43.8" y="68.2">H2</text>
<text x="43.8" y="70.7">MountingHole_Pad</text>
<text x="67.3" y="68.2">H3</text>
<text x="67.3" y="70.7">MountingHole_Pad</text>
<text x="90.8" y="68.2">H4</text>
<text x="90.8" y="70.7">MountingHole_Pad</text>
<text x="124.2" y="66.3">GND</text>
<text x="172.7" y="66.3">MountingHole_Pad</text>
<text x="178.3" y="70.1">SW3</text>
<text x="251.5" y="66.3">MountingHole_Pad</text>
<text x="257" y="70.1">SW5</text>
<text x="176.1" y="72.6">SW_Push</text>
<text x="189.2" y="77.7">GND</text>
<text x="254.9" y="72.6">SW_Push</text>
<text x="268" y="77.7">GND</text>
<text x="132" y="82.8">U2</text>
<text x="217.7" y="83.4">SW4</text>
<text x="104.6" y="89.8">+3.3V</text>
<text x="128.5" y="85.3">TPS76318</text>
<text x="128.5" y="89.8">VIN</text>
<text x="133.3" y="89.8">VOUT</text>
<text x="151.1" y="89.8">+1V8</text>
<text x="172.5" y="88.1">PINHD_1x2_Male</text>
<text x="179.1" y="85.3">J4</text>
<text x="215.5" y="86">SW_Push</text>
<text x="251.2" y="88.1">PINHD_1x2_Male</text>
<text x="257.9" y="85.3">J5</text>
<text x="38" y="92.3">GND</text>
<text x="82.4" y="92.3">+1V8</text>
<text x="121.9" y="94.8">C1</text>
<text x="128.5" y="92.3">EN</text>
<text x="149.9" y="94.8">C2</text>
<text x="172.7" y="92.9">H13</text>
<text x="172.7" y="95.5">MountingHole_Pad</text>
<text x="228.6" y="91">GND</text>
<text x="251.5" y="92.9">H15</text>
<text x="251.5" y="95.5">MountingHole_Pad</text>
<text x="50.5" y="99.9">PMW3360DM-T2QU</text>
<text x="58.3" y="97.4">U3</text>
<text x="87.6" y="101.2">R2</text>
<text x="121.9" y="97.4">1uF</text>
<text x="134.2" y="96.3" transform="rotate(-90 134.2 96.3)">GND</text>
<text x="149.9" y="97.4">4.7uF</text>
<text x="16.8" y="103.7">4.7uF</text>
<text x="19.5" y="106.3">C3</text>
<text x="30.1" y="103.7">100nF</text>
<text x="33.5" y="106.3">C4</text>
<text x="50.5" y="105">NC</text>
<text x="50.5" y="107.5">NC</text>
<text x="62.9" y="107.5">LED_P</text>
<text x="66" y="105">NC</text>
<text x="87.6" y="103.7">39R</text>
<text x="234.8" y="106.9">GND</text>
<text x="36" y="112.6">+1V8</text>
<text x="50.5" y="110.1">VDDPIX</text>
<text x="50.5" y="112.6">VDD</text>
<text x="66" y="110.1">NC</text>
<text x="66.2" y="112.6">~{CS}</text>
<text x="131.3" y="108.8">GND</text>
<text x="227" y="113.9">100nF</text>
<text x="35.4" y="115.2">+3.3V</text>
<text x="50.5" y="115.2">VDDIO</text>
<text x="50.5" y="117.7">NC</text>
<text x="64" y="115.2">MISO</text>
<text x="64" y="117.7">MOSI</text>
<text x="87.5" y="119">R1</text>
<text x="113.8" y="118.8">J1</text>
<text x="142.2" y="119.6">H9</text>
<text x="179.8" y="119.6">J2</text>
<text x="230.4" y="116.4">C5</text>
<text x="50.5" y="120.2">~{RESET}</text>
<text x="50.5" y="122.8">GND</text>
<text x="61.6" y="122.8">MOTION</text>
<text x="63.9" y="120.2">SCLK</text>
<text x="87.5" y="121.5">10K</text>
<text x="107.1" y="121.1">PINHD_1x8_Male</text>
<text x="142.2" y="124.7">H10</text>
<text x="142.2" y="122.1">MountingHole_Pad</text>
<text x="175.1" y="122.1">Conn_01x02</text>
<text x="38" y="130.4">GND</text>
<text x="82.1" y="130.4">+3.3V</text>
<text x="142.2" y="129.8">H11</text>
<text x="142.2" y="127.2">MountingHole_Pad</text>
<text x="192" y="129.8">SW_SPST</text>
<text x="235.8" y="129.1">DIN</text>
<text x="240.4" y="129.1">DOUT</text>
<text x="241.5" y="127.3" transform="rotate(-90 241.5 127.3)">VDD</text>
<text x="105.6" y="135.5" transform="rotate(-90 105.6 135.5)">GND</text>
<text x="108.2" y="137.3" transform="rotate(-90 108.2 137.3)">+3.3V</text>
<text x="142.2" y="134.8">H12</text>
<text x="142.2" y="137.4">MountingHole_Pad</text>
<text x="142.2" y="132.3">MountingHole_Pad</text>
<text x="186.6" y="134.2">GND</text>
<text x="194.2" y="132.3">SW9</text>
<text x="241.5" y="133.1" transform="rotate(-90 241.5 133.1)">VSS</text>
<text x="247" y="132.9">D1</text>
<text x="247" y="135.5">WS2812B</text>
<text x="224" y="138">GND</text>
</g>
<g font-size="1.8" fill="#a90000">
<text x="47.6" y="25.1">1</text>
<text x="47.6" y="27.7">2</text>
<text x="77.4" y="25.1">24</text>
<text x="77.4" y="27.7">23</text>
<text x="47.6" y="30.2">3</text>
<text x="47.6" y="32.8">4</text>
<text x="47.6" y="35.3">5</text>
<text x="77.4" y="30.2">22</text>
<text x="77.4" y="32.8">21</text>
<text x="77.4" y="35.3">20</text>
<text x="47.6" y="37.8">6</text>
<text x="47.6" y="40.4">7</text>
<text x="77.4" y="37.8">19</text>
<text x="77.4" y="40.4">18</text>
<text x="178.8" y="40.1" transform="rotate(-90 178.8 40.1)">2</text>
<text x="181.4" y="40.1" transform="rotate(-90 181.4 40.1)">1</text>
<text x="257.6" y="40.1" transform="rotate(-90 257.6 40.1)">2</text>
<text x="260.1" y="40.1" transform="rotate(-90 260.1 40.1)">1</text>
<text x="47.6" y="42.9">8</text>
<text x="47.6" y="45.5">9</text>
<text x="77.4" y="42.9">17</text>
<text x="77.4" y="45.5">16</text>
<text x="46.9" y="48">10</text>
<text x="46.9" y="50.5">11</text>
<text x="46.9" y="53.1">12</text>
<text x="77.4" y="48">15</text>
<text x="77.4" y="50.5">14</text>
<text x="77.4" y="53.1">13</text>
<text x="133.9" y="57.5">1</text>
<text x="133.9" y="60.1">2</text>
<text x="133.9" y="62.6">3</text>
<text x="133.9" y="65.2">4</text>
<text x="178.8" y="82.6" transform="rotate(-90 178.8 82.6)">2</text>
<text x="181.4" y="82.6" transform="rotate(-90 181.4 82.6)">1</text>
<text x="257.6" y="82.6" transform="rotate(-90 257.6 82.6)">2</text>
<text x="260.1" y="82.6" transform="rotate(-90 260.1 82.6)">1</text>
<text x="126.3" y="88.6">1</text>
<text x="139" y="88.6">5</text>
<text x="126.3" y="91.2">3</text>
<text x="133.1" y="98.5" transform="rotate(-90 133.1 98.5)">2</text>
<text x="47.6" y="103.9">1</text>
<text x="47.6" y="106.4">2</text>
<text x="69.8" y="103.9">16</text>
<text x="69.8" y="106.4">15</text>
<text x="47.6" y="109">3</text>
<text x="47.6" y="111.5">4</text>
<text x="69.8" y="109">14</text>
<text x="69.8" y="111.5">13</text>
<text x="47.6" y="114">5</text>
<text x="47.6" y="116.6">6</text>
<text x="47.6" y="119.1">7</text>
<text x="69.8" y="114">12</text>
<text x="69.8" y="116.6">11</text>
<text x="69.8" y="119.1">10</text>
<text x="191.7" y="119.8">1</text>
<text x="47.6" y="121.7">8</text>
<text x="70.4" y="121.7">9</text>
<text x="183.4" y="124.8">2</text>
<text x="191.7" y="124.8">3</text>
<text x="199.3" y="122.3">2</text>
<text x="240.4" y="122.6" transform="rotate(-90 240.4 122.6)">1</text>
<text x="105.8" y="127.1" transform="rotate(-90 105.8 127.1)">1</text>
<text x="108.3" y="127.1" transform="rotate(-90 108.3 127.1)">2</text>
<text x="110.9" y="127.1" transform="rotate(-90 110.9 127.1)">3</text>
<text x="113.4" y="127.1" transform="rotate(-90 113.4 127.1)">4</text>
<text x="116" y="127.1" transform="rotate(-90 116 127.1)">5</text>
<text x="118.5" y="127.1" transform="rotate(-90 118.5 127.1)">6</text>
<text x="121" y="127.1" transform="rotate(-90 121 127.1)">7</text>
<text x="123.6" y="127.1" transform="rotate(-90 123.6 127.1)">8</text>
<text x="183.4" y="127.4">1</text>
<text x="233.6" y="128">4</text>
<text x="246.3" y="128">2</text>
<text x="240.4" y="135.3" transform="rotate(-90 240.4 135.3)">3</text>
</g>
<g font-size="1.8" fill="#0f0f0f">
<text x="83.8" y="25.1">RAW</text>
<text x="196.9" y="25.1">BTN1</text>
<text x="221.1" y="25.1">BTN7</text>
<text x="39.4" y="35.2">SDA</text>
<text x="83.8" y="35.2">BTN7</text>
<text x="83.8" y="30.1">RST</text>
<text x="127.2" y="30.8">RST</text>
<text x="167.7" y="33.9">BTN2</text>
<text x="246.5" y="33.9">BTN6</text>
<text x="38.2" y="40.3">BTN1</text>
<text x="39.5" y="37.8">SCL</text>
<text x="83.8" y="37.8">BTN6</text>
<text x="83.8" y="40.3">BTN5</text>
<text x="38.2" y="45.4">BTN3</text>
<text x="38.2" y="47.9">BTN4</text>
<text x="38.2" y="42.8">BTN2</text>
<text x="83.8" y="47.9">MISO</text>
<text x="83.8" y="45.4">SCLK</text>
<text x="83.8" y="42.8">NCS</text>
<text x="36" y="53">MOTION</text>
<text x="83.8" y="50.5">MOSI</text>
<text x="83.8" y="53">LED</text>
<text x="125.8" y="57.4">SDA</text>
<text x="125.8" y="60">SCL</text>
<text x="167.7" y="76.5">BTN3</text>
<text x="246.5" y="76.5">BTN5</text>
<text x="207.1" y="89.8">BTN4</text>
<text x="74.9" y="111.4">NCS</text>
<text x="87.6" y="114">MISO</text>
<text x="37.2" y="119">NRESET</text>
<text x="74.9" y="119">SCLK</text>
<text x="74.9" y="116.5">MOSI</text>
<text x="224" y="119">RAW</text>
<text x="74.9" y="121.6">MOTION</text>
<text x="203.8" y="122.2">RAW</text>
<text x="224.3" y="127.9">LED</text>
<text x="110.8" y="137.5" transform="rotate(-90 110.8 137.5)">NRESET</text>
<text x="113.3" y="134.2" transform="rotate(-90 113.3 134.2)">NCS</text>
<text x="115.9" y="135" transform="rotate(-90 115.9 135)">MISO</text>
<text x="118.4" y="135" transform="rotate(-90 118.4 135)">MOSI</text>
<text x="120.9" y="135.2" transform="rotate(-90 120.9 135.2)">SCLK</text>
<text x="123.5" y="137.4" transform="rotate(-90 123.5 137.4)">MOTION</text>
</g>
<g font-size="1.8" fill="#0000c2">
<text x="165.1" y="105.5">ONLY USE THE BATTERY CONNECTOR FOR CONTROLER</text>
<text x="165.1" y="107.5">ALLOWING POWER INPUT</text>
<text x="189.7" y="107.5">VIA THE RAW PIN</text>
<text x="207.6" y="107.5">AND</text>
<text x="250.3" y="105.6">ONLY POPULATE IF</text>
<text x="250.6" y="107.7">CONTROLLER EXPOSE 5V</text>
<text x="269.7" y="105.6">YOUR</text>
<text x="165.1" y="109.6">THAT PROVIDES A ONBOARD CHARGING CIRCUIT</text>
<text x="165.1" y="111.6">SUCH</text>
<text x="171.4" y="111.6">AS THE nice!nano.</text>
<text x="254.5" y="113.8">IF</text>
<text x="257.3" y="113.8">YOU ARE USING</text>
<text x="258.2" y="109.7">ON ITS RAW PIN.</text>
<text x="273.8" y="113.8">A</text>
<text x="251.7" y="117.9">NOT WORK AS THE RAW</text>
<text x="253.8" y="119.9">PIN</text>
<text x="254.8" y="115.8">nice!nano</text>
<text x="258.2" y="119.9">IS</text>
<text x="261.2" y="119.9">USED FOR ITS</text>
<text x="265.1" y="115.8">THIS</text>
<text x="270.4" y="115.8">WILL</text>
<text x="255.8" y="122">CHARGING CIRCUIT.</text>
</g>
<g font-size="1.7" fill="#0000c2">
<text x="145.8" y="43.8">Reset</text>
<text x="151.9" y="43.8">Button</text>
<text x="92" y="61.5">MCU (Pro</text>
<text x="102" y="61.5">Micro)</text>
<text x="92.6" y="76.1">Mounting</text>
<text x="101.8" y="76.1">Holes</text>
<text x="143.3" y="76.1">OLED Screen</text>
<text x="213" y="100.3">Mouse</text>
<text x="219.6" y="100.3">Buttons</text>
<text x="145.2" y="113.6">PMW3360</text>
<text x="154.9" y="113.6">LDO</text>
<text x="80.4" y="142.2">PMW3360</text>
<text x="90.1" y="142.2">Sensor</text>
<text x="104.4" y="142.2">PMW3360</text>
<text x="114.1" y="142.2">Debug</text>
<text x="120.7" y="142.2">Header</text>
<text x="136.8" y="142.2">Sensor</text>
<text x="143.9" y="142.2">Mounting</text>
<text x="153.1" y="142.2">Holes</text>
<text x="200" y="142.2">Battery</text>
<text x="207.5" y="142.2">Connector</text>
<text x="254.6" y="142.2">Status</text>
<text x="261.4" y="142.2">LED (NeoPixel)</text>
</g>
<text font-size="1.1" fill="#840000" x="241.7" y="133.1">RGB</text>
</svg>
